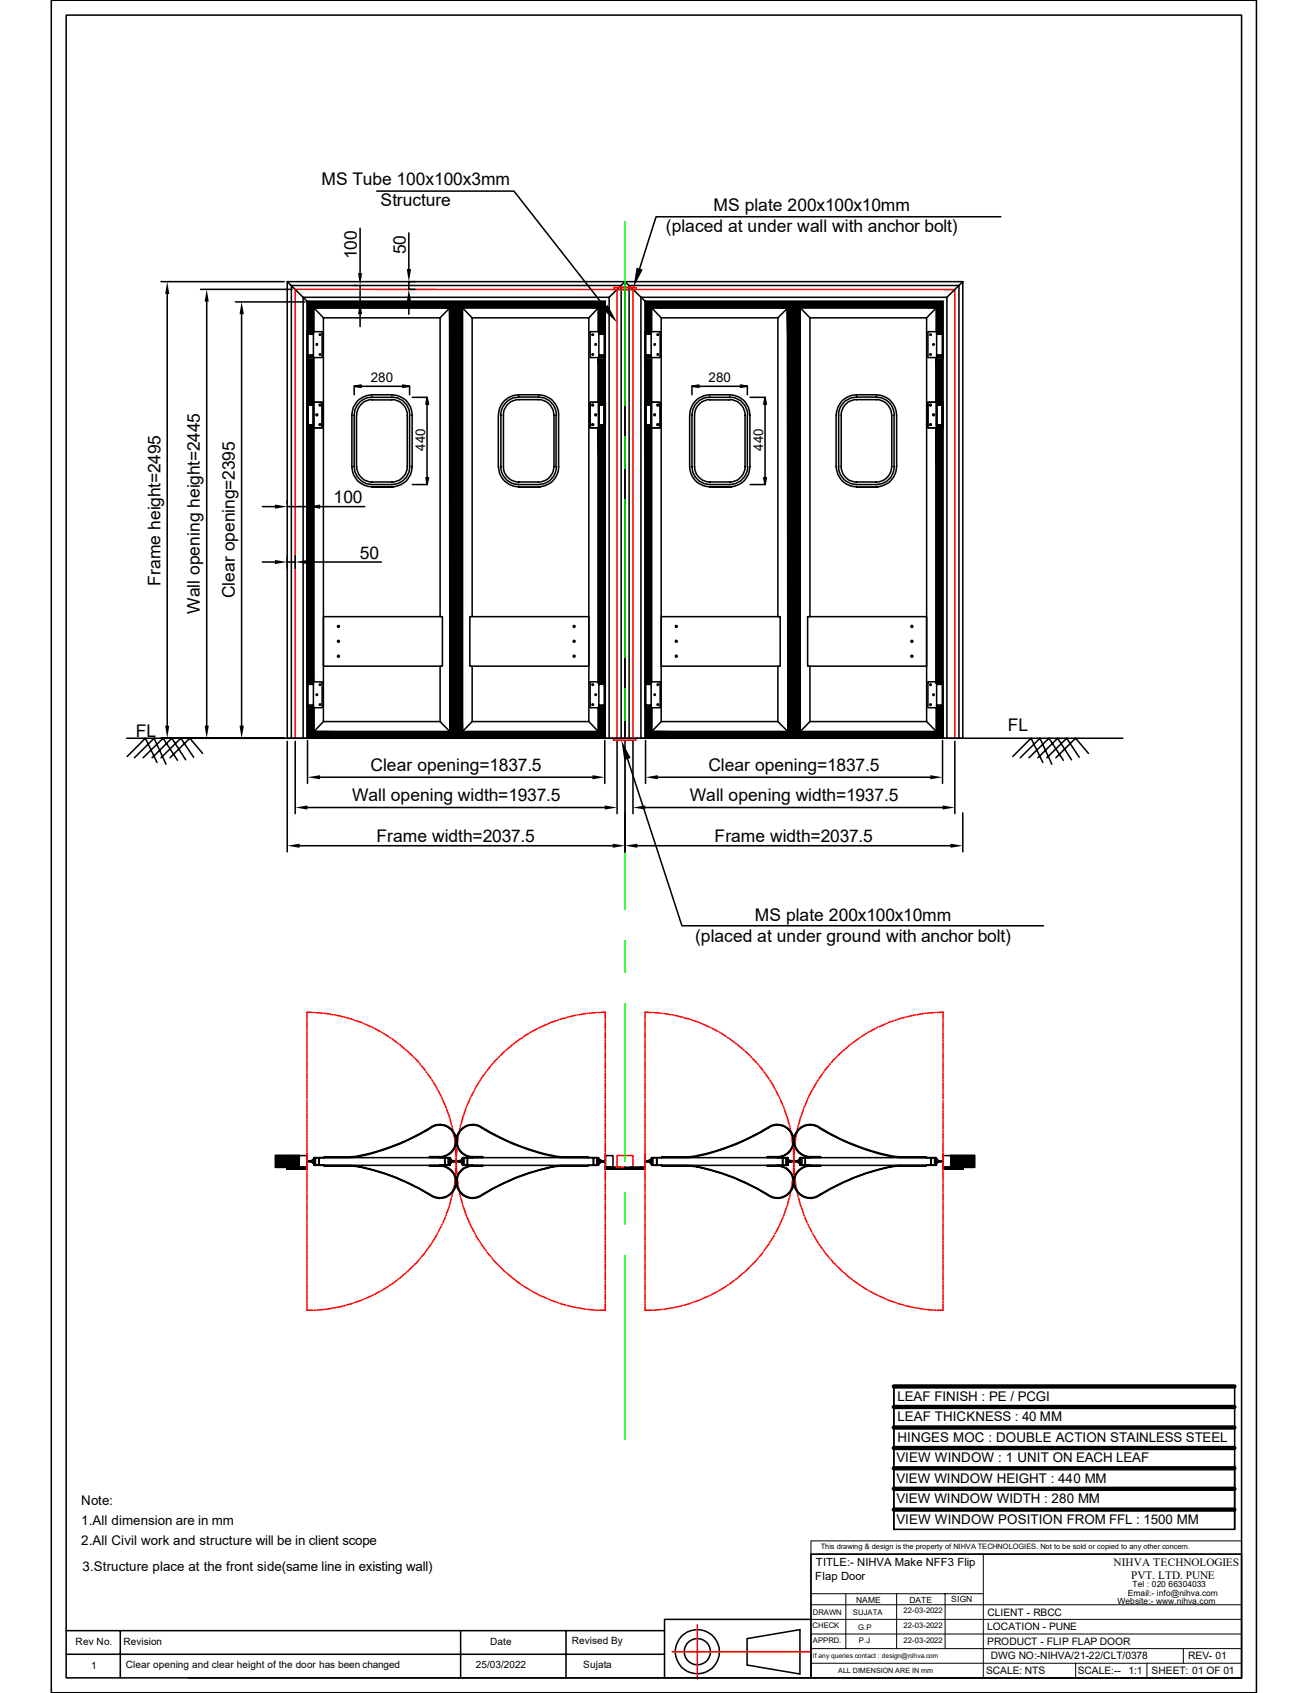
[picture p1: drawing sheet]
<svg xmlns="http://www.w3.org/2000/svg" width="216mm" height="279mm" viewBox="0 0 216 279" stroke-linecap="round" stroke-linejoin="round" font-family="sans-serif">
<g fill="none" stroke="#000" stroke-width=".25">
<path d="M8.5 0h198.9v279.4h-198.9zM10.9 2.5h194v274.4h-194zM47.4 46.5v75.3h111.5v-75.3M47.4 46.5h111.5M47.4 46.5l3.3 3.2M50.7 59.3h1v7.1zM50.7 59.3l1 7.1h-1zM50.7 54.7h2.5v4.3h-2.5zM50.7 49.7h49.2v72.1M50.7 49.7v72.1M50.8 59h1v53.5h-1zM50.8 49.8h24.4v1z"/>
<path d="M50.8 49.8l24.4 1h-24.4zM50.8 50.8h.9v3.9zM50.8 50.8l.9 3.9h-.9zM50.8 54.8h.9v.3h-.9zM50.8 55.2h.9v3.4h-.9zM50.8 58.6h.9v.3h-.9zM50.9 54.9l.1 .1zM50.9 58.7l.1 .1zM51.3 54.9l.1 .1zM51.3 58.7l.1 .1zM51.6 54.9l.1 .1zM51.6 58.7l.1 .1z"/>
<path d="M51.7 54.8v.3M72.6 52.5h-19.2v66.6h19.2M72.6 52.5v49.3M74.2 50.8h1v69.9zM74.2 50.8l1 69.9h-.9zM74.3 50.8h-22.5l1.6 1.7M74.3 50.8h-22.5v3.9h-1v-4.9h49v4.9h-1v-3.9h-22.5M74.3 50.8l-1.7 1.7M74.3 50.8v69.9M75.3 49.8h24.5v1zM75.3 49.8l24.5 1h-24.5zM75.3 50.8h1v69.9z"/>
<path d="M75.3 50.8l1 69.9h-1zM75.3 49.8v71.9M76.3 50.8v69.9M76.3 50.8l1.6 1.7M77.9 52.5h19.3v66.6h-19.3M77.9 52.5v49.3M97.4 54.7h2.5v4.3h-2.5zM98.7 59.3h1v7.1zM98.7 59.3l1 7.1h-1zM98.8 59h1v53.5h-1zM98.8 50.8h1v3.9zM98.8 50.8l1 3.9h-1z"/>
<path d="M98.8 50.8l-1.6 1.7M98.8 55.2h.9v3.4h-.9zM98.8 54.8h.9v.3h-.9zM98.8 58.6h.9v.3h-.9zM98.8 54.8v.3M98.9 54.9l.1 .1zM98.9 58.7l.1 .1zM99.3 54.9l.1 .1zM99.3 58.7l.1 .1zM99.7 54.9v.1zM99.7 58.7v.1zM100.5 49.1v72.7"/>
<path d="M100.5 49.1h-50.5v72.7M103.2 46.5l3.3 3.2M103.2 46.5v75.3M103.2 46.5l-2.7 2.6M106.5 49.7h49.2v72.1M106.5 49.7v72.1M106.5 59.3h1v7.1zM106.5 59.3l1 7.1h-1zM106.5 54.7h2.5v4.3h-2.5zM106.6 59h1v53.5h-1zM106.6 49.8h24.4v1zM106.6 49.8l24.4 1h-24.4z"/>
<path d="M106.6 50.8h.9v3.9zM106.6 50.8l.9 3.9h-.9zM106.6 54.8h.9v.3h-.9zM106.6 55.2h.9v3.4h-.9zM106.6 58.6h.9v.3h-.9zM106.6 54.9l.1 .1zM106.6 58.7l.1 .1zM107 54.9l.1 .1zM107 58.7l.1 .1zM107.4 54.9l.1 .1zM107.4 58.7l.1 .1zM107.5 54.8v.3"/>
<path d="M128.4 52.5v49.3M128.4 52.5h-19.3v66.6h19.3M130 50.8h1v69.9zM130 50.8l1 69.9h-1zM130 50.8v69.9M130 50.8h-22.4l1.5 1.7M130 50.8l-1.6 1.7M131.1 49.8h24.5v1zM131.1 49.8l24.5 1h-24.5zM131.1 50.8h1v69.9zM131.1 50.8l1 69.9h-1zM131.1 49.8v71.9"/>
<path d="M132.1 50.8h22.5v3.9h1v-4.9h-49v4.9h1v-3.9h22.4M132.1 50.8v69.9M132.1 50.8l1.6 1.7M133.7 52.5v49.3M133.7 52.5h19.3v66.6h-19.3M153.2 54.7h2.5v4.3h-2.5zM154.5 59.3h1v7.1zM154.5 59.3l1 7.1h-1zM154.6 50.8h1v3.9zM154.6 50.8l1 3.9h-1zM154.6 50.8l-1.6 1.7M154.6 59h1v53.5h-1z"/>
<path d="M154.6 55.2h.9v3.4h-.9zM154.6 54.8h.9v.3h-.9zM154.6 58.6h.9v.3h-.9zM154.6 54.8v.3M154.6 54.9l.2 .1zM154.6 58.7l.2 .1zM155 54.9l.2 .1zM155 58.7l.2 .1zM155.4 54.9l.1 .1zM155.4 58.7l.1 .1zM156.3 49.1h-50.5v72.7M156.3 49.1v72.7"/>
<path d="M158.9 46.5l-2.6 2.6M50.7 70.6h1v41.9zM50.7 70.6l1 41.9h-1zM50.7 66.4h2.5v4.2h-2.5zM50.8 66.4h1M50.8 70.6h1M50.8 66.4h.9v.4h-.9zM50.8 66.8h.9v3.4h-.9zM50.8 70.2h.9v.4h-.9zM50.9 66.5v.1zM50.9 70.3l.1 .1zM51.3 66.5v.1z"/>
<path d="M51.3 70.3l.1 .1zM51.6 66.5l.1 .1zM51.6 70.3l.1 .1zM51.7 66.4v.4M58.1 68.5a3.3 3.3 0 0 1 3.3-3.3h3.3a3.3 3.3 0 0 1 3.3 3.3M58.1 68.5v8.5a3.3 3.3 0 0 0 3.3 3.3M58.5 63.8l1.1-.3v.4zM58.5 68.5v8.5a3 3 0 0 0 2.9 3h3.3a3 3 0 0 0 2.9-3M58.5 63.7v1.5M58.8 68.5v8.5M59.6 63.8h6.9M61.4 65.5a3 3 0 0 0-2.9 3"/>
<path d="M61.4 66a2.6 2.6 0 0 0-2.5 2.5M61.4 65.6h3.3M61.4 66h3.3M64.7 65.5a3 3 0 0 1 2.9 3M64.7 66a2.6 2.6 0 0 1 2.5 2.5M66.5 63.5l1.1 .3-1.1 .1zM67.2 68.5v8.5a2.6 2.6 0 0 1-2.5 2.5h-3.3a2.6 2.6 0 0 1-2.5-2.5M67.6 68.5v8.5M67.6 63.7v1.5M68 68.5v8.5a3.3 3.3 0 0 1-3.3 3.3M68.1 65.6h2.4M68.1 80h2.4"/>
<path d="M70.3 78.8h.4l-.2 1.2zM70.5 65.6l.2 1.1h-.4zM70.5 66.7v12.1M82.3 68.5v8.5M82.3 77a3.3 3.3 0 0 0 3.3 3.3M82.7 68.5a2.96 2.96 0 0 1 2.9-3h3.3a2.96 2.96 0 0 1 2.9 3M82.7 68.5v8.5a2.96 2.96 0 0 0 2.9 3M83.1 68.5v8.5a2.53 2.53 0 0 0 2.5 2.5M85.6 65.2h3.3a3.3 3.3 0 0 1 3.3 3.3M85.6 66h3.3a2.6 2.6 0 0 1 2.5 2.5M85.6 80h3.3M85.6 79.5h3.3"/>
<path d="M85.6 65.2a3.3 3.3 0 0 0-3.3 3.3M85.6 66a2.53 2.53 0 0 0-2.5 2.5M91.4 68.5v8.5a2.6 2.6 0 0 1-2.5 2.5M91.8 68.5v8.5M91.8 77a2.96 2.96 0 0 1-2.9 3M92.2 68.5v8.5a3.3 3.3 0 0 1-3.3 3.3M97.4 66.4h2.5v4.2h-2.5zM98.2 68.4h.2v.1l-.1 .1zM98.7 70.6h1v42.2zM98.7 70.6l1 42.2h-1zM98.8 66.4h1M98.8 70.6h1"/>
<path d="M98.8 66.4h.9v.4h-.9zM98.8 66.8h.9v3.4h-.9zM98.8 70.2h.9v.4h-.9zM98.8 66.4v.4M98.9 66.5h.1l-.1 .1zM98.9 70.3l.1 .1zM99.3 66.5v.1zM99.3 70.3l.1 .1zM99.7 66.5v.1zM99.7 70.3v.1zM106.5 70.6h1v41.9zM106.5 70.6l1 41.9h-1z"/>
<path d="M106.5 66.4h2.5v4.2h-2.5zM106.6 66.4h1M106.6 70.6h1M106.6 66.4h.9v.4h-.9zM106.6 66.8h.9v3.4h-.9zM106.6 70.2h.9v.4h-.9zM106.6 66.5l.1 .1zM106.6 70.3l.1 .1zM107 66.5l.1 .1zM107 70.3l.1 .1zM107.4 66.5v.1zM107.4 70.3l.1 .1z"/>
<path d="M107.5 66.4v.4M107.9 68.4h.3v.1l-.2 .1zM113.8 68.5a3.4 3.4 0 0 1 3.4-3.3h3.2a3.3 3.3 0 0 1 3.4 3.3M113.8 68.5v8.5a3.4 3.4 0 0 0 3.4 3.3M114.2 63.8l1.2-.3v.4zM114.2 68.5v8.5a3 3 0 0 0 3 3h3.2a3 3 0 0 0 3-3M114.2 63.7v1.5M114.6 68.5v8.5a2.6 2.6 0 0 0 2.6 2.5h3.2a2.6 2.6 0 0 0 2.6-2.5v-8.5M115.4 63.8h6.8M117.2 65.5a3 3 0 0 0-3 3M117.2 66a2.6 2.6 0 0 0-2.6 2.5M117.2 65.6h3.2"/>
<path d="M117.2 66h3.2M120.4 65.5a3 3 0 0 1 3 3M120.4 66a2.6 2.6 0 0 1 2.6 2.5M122.2 63.5l1.2 .3-1.2 .1zM123.4 68.5v8.5M123.4 63.7v1.5M123.8 68.5v8.5a3.3 3.3 0 0 1-3.4 3.3M123.8 65.6h2.5M123.8 80h2.5M126.1 78.8h.4l-.2 1.2zM126.3 65.6l.2 1.1h-.4zM126.3 66.7v12.1"/>
<path d="M138 68.5v8.5M138 68.5a3.3 3.3 0 0 1 3.4-3.3h3.3a3.4 3.4 0 0 1 3.3 3.3M138 77a3.3 3.3 0 0 0 3.4 3.3M138.4 68.5a2.96 2.96 0 0 1 3-3h3.3a3 3 0 0 1 2.9 3M138.4 68.5v8.5a2.96 2.96 0 0 0 3 3h3.2M138.9 68.5a2.53 2.53 0 0 1 2.5-2.5h3.3a2.6 2.6 0 0 1 2.5 2.5M138.9 68.5v8.5a2.53 2.53 0 0 0 2.5 2.5h3.2M147.2 68.5v8.5a2.6 2.6 0 0 1-2.5 2.5M147.6 68.5v8.5M147.6 77a3 3 0 0 1-2.9 3M148 68.5v8.5a3.4 3.4 0 0 1-3.3 3.3M153.2 66.4h2.5v4.2h-2.5z"/>
<path d="M154 68.4h.2l-.1 .2-.1-.1zM154.5 70.6h1v42.2zM154.5 70.6l1 42.2h-1zM154.6 66.4h1M154.6 70.6h1M154.6 66.4h.9v.4h-.9zM154.6 66.8h.9v3.4h-.9zM154.6 70.2h.9v.4h-.9zM154.6 66.4v.4M154.6 66.5h.2l-.1 .1zM154.6 70.3l.2 .1zM155 66.5h.2l-.1 .1z"/>
<path d="M155 70.3l.2 .1zM155.4 66.5h.1l-.1 .1zM155.4 70.3l.1 .1zM65 80.4h-3.6M85.6 80.4h3.6M117.2 80.4h3.5M141.4 80.4h3.5M50.7 112.5h2.5v4.3h-2.5zM50.8 117h1v3.7zM50.8 117l1 3.7h-1zM50.8 112.9h.9v3.5h-.9zM50.8 116.4h.9v.3h-.9z"/>
<path d="M50.8 112.6h.9v.3h-.9zM50.9 112.7v.1zM50.9 116.5v.1zM51.3 112.7l.1 .1zM51.3 116.5v.1zM51.6 116.5h.1zM51.6 112.7l.1 .1zM51.7 116.4v.3M53.4 101.8h19.6v8.1h-19.6zM53.4 119.1l-1.6 1.6v1.1M72.6 109.9v9.2M72.6 119.1l1.7 1.6"/>
<path d="M77.6 101.8h19.6v8.1h-19.6zM77.9 109.9v9.2M77.9 119.1l-1.6 1.6M97.2 119.1l1.6 1.6M97.4 112.5h2.5v4.3h-2.5zM98.2 114.6h.2v.1l-.1 .1zM98.8 116.8h1v3.9zM98.8 116.8l1 3.9h-1zM98.8 112.9h.9v3.5h-.9zM98.8 116.4h.9v.3h-.9zM98.8 112.6h.9v.3h-.9zM98.8 116.4v.3"/>
<path d="M98.9 116.5h.1l-.1 .1zM98.9 112.7h.1l-.1 .1zM99.3 112.7v.1zM99.3 116.5v.1zM99.7 116.6h.1M99.7 112.7v.1zM106.5 112.5h2.5v4.3h-2.5zM106.6 117h1v3.7zM106.6 117l1 3.7h-1zM106.6 112.9h.9v3.5h-.9zM106.6 116.4h.9v.3h-.9zM106.6 112.6h.9v.3h-.9z"/>
<path d="M106.6 116.5l.1 .1zM106.6 112.7l.1 .1zM107 116.5l.1 .1zM107 112.7l.1 .1zM107.4 112.7v.1zM107.4 116.5v.1zM107.5 116.4v.3M107.9 114.6h.3v.1l-.2 .1zM109.1 119.1l-1.5 1.6v1.1M109.1 101.8h19.7v8.1h-19.7zM128.4 119.1l1.6 1.6M128.4 109.9v9.2"/>
<path d="M133.3 101.8h19.7v8.1h-19.7zM133.7 119.1l-1.6 1.6M133.7 109.9v9.2M153 119.1l1.6 1.6M153.2 112.5h2.5v4.3h-2.5zM154 114.6h.2l-.1 .2-.1-.1zM154.6 116.8h1v3.9zM154.6 116.8l1 3.9h-1zM154.6 112.9h.9v3.5h-.9zM154.6 116.4h.9v.3h-.9zM154.6 112.6h.9v.3h-.9zM154.6 116.4v.3"/>
<path d="M154.6 116.5h.2zM154.6 112.7l.2 .1zM155 116.5h.2l-.1 .1zM155 112.7h.2l-.1 .1zM155.4 116.5h.1l-.1 .1zM155.4 112.7h.1l-.1 .1zM48.1 121.8v-74.7h54.4v74.7M50.8 120.7h1v.2zM50.8 120.7l1 .2h-1zM50.8 120.9h1l-.1 .8zM50.8 120.9l.9 .8h-.9zM51.8 120.7h23.4v.2z"/>
<path d="M51.8 120.7l23.4 .2h-23.4zM51.8 120.9h23.4v.8zM51.8 120.9l23.4 .8h-23.5zM74.3 120.7h-22.5v-3.9h-1v4.9h49v-4.9h-1v3.9h-22.5M75.3 120.7h24.5v1zM75.3 120.7l24.5 1h-24.5zM103.8 121.8v-74.7h54.5v74.7M106.6 120.7h1v.2zM106.6 120.7l1 .2h-1zM106.6 120.9h1l-.1 .8zM106.6 120.9l.9 .8h-.9zM107.6 120.7h23.4v.2z"/>
<path d="M107.6 120.7l23.4 .2h-23.4zM107.6 120.9h23.4v.8zM107.6 120.9l23.4 .8h-23.5zM130 120.7h-22.4v-3.9h-1v4.9h49v-4.9h-1v3.9h-22.5M131.1 120.7h24.5v1zM131.1 120.7l24.5 1h-24.5zM45.5 190.7h3.9v2h-3.9zM45.5 190.8h3.9M45.5 191h3.9M45.5 191.2h3.9M45.5 191.3h3.9M45.5 191.6h3.9"/>
<path d="M45.5 191.8h3.9M45.5 192h3.9M45.5 192.2h3.9M45.5 192.4h3.9M45.5 192.6h3.9M45.5 190.7v.1M45.5 191v.2M45.5 191.3v.3M45.5 191.8v.2M45.5 192.2v.2M45.5 192.6v.1M45.7 190.8v.2"/>
<path d="M45.7 191.2v.1M45.7 191.6v.2M45.7 192v.2M45.7 192.4v.2M45.9 190.7v.1M45.9 191v.2M45.9 191.3v.3M45.9 191.8v.2M45.9 192.2v.2M45.9 192.6v.1M46.1 190.8v.2M46.1 191.2v.1"/>
<path d="M46.1 191.6v.2M46.1 192v.2M46.1 192.4v.2M46.4 190.7v.1M46.4 191v.2M46.4 191.3v.3M46.4 191.8v.2M46.4 192.2v.2M46.4 192.6v.1M46.6 190.8v.2M46.6 191.2v.1M46.6 191.6v.2"/>
<path d="M46.6 192v.2M46.6 192.4v.2M46.8 190.7v.1M46.8 191v.2M46.8 191.3v.3M46.8 191.8v.2M46.8 192.2v.2M46.8 192.6v.1M46.9 190.8v.2M46.9 191.2v.1M46.9 191.6v.2M46.9 192v.2"/>
<path d="M46.9 192.4v.2M47.2 190.7v.1M47.2 191v.2M47.2 191.3v.3M47.2 191.8v.2M47.2 192.2v.2M47.2 192.6v.1M47.4 190.8v.2M47.4 191.2v.1M47.4 191.6v.2M47.4 192v.2M47.4 192.4v.2"/>
<path d="M47.4 192.7v.3M47.5 193h3.2M47.5 192.8h.1M47.5 192.7v.2M47.6 190.7v.1M47.6 191v.2M47.6 191.3v.3M47.6 191.8v.2M47.6 192.2v.2M47.6 192.6v.1M47.8 190.8v.2M47.8 191.2v.1"/>
<path d="M47.8 191.6v.2M47.8 192v.2M47.8 192.4v.2M48 190.7v.1M48 191v.2M48 191.3v.3M48 191.8v.2M48 192.2v.2M48 192.6v.1M48.1 192.7h.1M48.2 192.7v.2h-.7M48.2 192.7l-.1 .2"/>
<path d="M48.2 192.8l-.1 .1M48.2 192.9h1.7M48.2 192.7h.1M48.2 190.8v.2M48.2 191.2v.1M48.2 191.6v.2M48.2 192v.2M48.2 192.4v.2M48.4 190.7v.1M48.4 191v.2M48.4 191.3v.3M48.4 191.8v.2"/>
<path d="M48.4 192.2v.2M48.4 192.6v.1M48.6 190.8v.2M48.6 191.2v.1M48.6 191.6v.2M48.6 192v.2M48.6 192.4v.2M48.8 190.7v.1M48.8 191v.2M48.8 191.3v.3M48.8 191.8v.2M48.8 192.2v.2"/>
<path d="M48.8 192.6v.1M49.1 190.8v.2M49.1 191.2v.1M49.1 191.6v.2M49.1 192v.2M49.1 192.4v.2M49.2 190.7v.1M49.2 191v.2M49.2 191.3v.3M49.2 191.8v.2M49.2 192.2v.2M49.2 192.6v.1"/>
<path d="M49.4 190.7v2M49.4 190.7h1.3v1.9h-1.3zM49.9 192.7l.1 .2M50 192.7v.2M50.7 190.4v2.6M50.7 192.9h.1M50.7 192.8h.1M50.7 192.7l-.1 .2h-.6v-.1M50.7 192.7h-3.2M51.5 191.8l.2 .2M51.6 192l.2 .1M51.6 191.3l.2-.1v.9"/>
<path d="M51.7 191.5v.3l-.1-.1zM51.7 191.3l-.2 .2-.7 .1 .7 .2M51.8 191.1v1.2M51.9 191.1h22.4M51.9 192.3h22.4M51.9 192.3h.1M51.9 191.1v1.1M52 191.1v1.1M52.1 192.3h.5M52.1 191.1v1.1M52.6 191.1v1.1M52.7 191.1v1.1"/>
<path d="M52.7 192.3h.7M52.7 192.2h.1M52.7 191.1h.1M53.4 191v.1M53.5 191v.1M57.9 190.9h-4.4v.2h4.4M57.9 192.3h-4.4v.1h4.4M57.9 192.3l.4 .1a34.7 34.7 0 0 1 13.3 5 2.61 2.61 0 0 0 3.6-1.8 2.61 2.61 0 0 0-2.6-3.2h-1.7v-.1h1.7a2.72 2.72 0 0 1 2.6 3.6 2.72 2.72 0 0 1-4.2 1.3 36.2 36.2 0 0 0-11.7-4.6M57.9 192.4l1.5 .2M59.4 190.8l-1.5 .2M71 186.1a2.72 2.72 0 0 1 4.2 1.3 2.72 2.72 0 0 1-2.6 3.6M71 186.2a2.61 2.61 0 0 1 4.1 1.2 2.61 2.61 0 0 1-2.5 3.5h-1.7v.2h1.7"/>
<path d="M71 186.1a35.9 35.9 0 0 1-12.7 4.8h-.4M71.1 186.2a37.3 37.3 0 0 1-11.7 4.6M72.6 191.1h.1M72.6 192.3h.8M73.4 191.1v1.1M73.5 192.2h.1M73.5 191.1h.1M73.5 192.3h.5M74 191.1v1.1M74.1 192.2h.1M74.1 191.1h.1M74.1 192.3h.1"/>
<path d="M74.2 192.2h.1M74.2 191.1h.1M74.3 191.2v.9M74.3 191.1v1.2M74.3 191.2l.2 .1M74.4 191.5l.1 .2-.1 .1zM74.4 191.3l.2 .2 .6 .1M74.5 192l-.2 .1M74.6 191.8l-.2 .2M75.2 191.7l-.6 .1M75.3 191.6v.1M75.3 191.7l.7 .1"/>
<path d="M75.3 191.7h.1M76 191.8l.2 .2M76.2 191.5v.3l-.1-.1zM76.2 192l.1 .1M76.2 191.3l.1-.1v.9M76.2 191.3l-.2 .2-.7 .2M76.3 191.1v1.2M76.4 192.3h.1M76.4 191.1h22.4M76.4 191.1v1.1M76.5 191.1l.1 1.1zM76.6 192.3h.5"/>
<path d="M76.6 191.1h.1M76.6 192.2h.1M77.1 191.1v1.1M77.2 191.1v1.1M77.2 192.3h.8M77.2 192.2h.1M77.2 191.1h.1M78 191v.1M79.5 197.1a33.6 33.6 0 0 1 12.9-4.7l4.7-.1v.1h-4.7a34.7 34.7 0 0 0-13.4 5.2 2.72 2.72 0 0 1-3.6-2.1 2.72 2.72 0 0 1 2.6-3.2h1.7v.1h-1.7a2.61 2.61 0 0 0-2.4 3.5 2.61 2.61 0 0 0 4 1.2M91.3 190.7l1.4 .2h4.4v.2h-4.4M91.3 190.7a37.7 37.7 0 0 1-12.2-4.9 2.74 2.74 0 0 0-3.7 2 2.74 2.74 0 0 0 2.6 3.3h1.7v-.2h-1.7a2.6 2.6 0 0 1-2.4-3.4 2.6 2.6 0 0 1 4-1.3 37.3 37.3 0 0 0 12.7 4.8h.4M97.1 191v.1"/>
<path d="M97.2 192.3h.7M97.2 191v.1M97.9 191.1v1.1M98 192.3h.5M98 191.1v1.1M98.5 191.1v1.1M98.6 192.3h.1M98.6 191.1v1.1M98.7 191.1h.1M98.7 192.2h.1M98.8 191.2v.9M98.8 191.1v1.2"/>
<path d="M98.8 192.3h-22.4M98.8 191.2l.2 .1M98.9 191.5l.1 .2-.1 .1zM98.9 191.3l.3 .2M99 192l-.2 .1M99.1 191.5l.6 .1M99.2 191.8l-.3 .2M99.7 191.7l-.6 .1M99.8 191.6v.1M99.9 192.7v.3M99.9 190.4v2.3M99.9 193h6.6"/>
<path d="M99.9 192.7h6.6M99.9 190.7h1.3v1.9h-1.3zM99.9 192.7l.1 .2M100.6 192.7h.1M100.7 192.7v.2h1.7M100.7 192.7l-.1 .2h-.7l.1-.1M100.7 192.8v.1M102.4 192.9h.1M102.4 192.7v.2M102.4 192.8v.1h.7M102.5 192.7v.2M103.1 192.7v.2v-.1"/>
<path d="M103.1 193l.1-.3v.3M103.1 192.9h.1M103.3 192.7v.2v-.1M103.8 192.7v.2h-.6M103.9 192.7v.2v-.1M105.7 192.9v-.2v.2h-1.7M105.7 192.7h.1M105.7 192.7v.2M106.3 192.7v.2M106.4 192.8v.1h-.7v-.1M106.4 192.7h.1M106.4 192.9h.1"/>
<path d="M106.4 192.8h.1M106.5 190.4v2.3M106.5 192.7l-.1 .3M106.6 191.6v.1M106.6 191.7l.6 .1M107.1 191.8l.4 .3M107.2 191.5l-.6 .1M107.4 191.5v.3l-.1-.1zM107.5 191.2l-.4 .3M107.5 191.2v.9M107.6 191.2h.1M107.6 192.3h22.4"/>
<path d="M107.6 191.1h.1M107.6 192.2h.1M107.7 192.3h-.1v-1.2h22.4v1.2M107.7 191.1h.1M107.8 191.1v1.1zM107.8 192.3h.6M107.8 191.1h.1M107.9 192.2h-.2M108.4 191.1v1.1zM108.5 192.3h.7M108.5 192.2h.1M108.5 191.1h.1"/>
<path d="M109.2 191v.1M115 190.7a40.7 40.7 0 0 0 12.6-5 2.74 2.74 0 0 1 3.4 2.2 2.74 2.74 0 0 1-2.7 3.2h-1.7v-.2h1.7a2.61 2.61 0 0 0 2.5-3.5 2.61 2.61 0 0 0-4.1-1.2 37.3 37.3 0 0 1-12.7 4.8h-.4M115.1 190.7l-1.5 .2h-4.4v.2h4.4M126.7 197.1a2.61 2.61 0 0 0 4.1-1.2 2.61 2.61 0 0 0-2.5-3.5h-1.7v-.1h1.7a2.72 2.72 0 0 1 2.6 3.6 2.72 2.72 0 0 1-4.2 1.3 33.4 33.4 0 0 0-12.7-4.8h-4.8v-.1l4.8 .1a33.4 33.4 0 0 1 12.8 4.7M128.4 191v.1M128.4 192.3h.7M129.1 191.1v1.1M129.2 191.1v1.1M129.2 192.2h.1M129.2 192.3h.5M129.2 191.1h.1M129.7 191.1v1.1"/>
<path d="M129.8 192.3h.2M129.8 191.1v1.1M130 191.1v1.1M130.1 191.3l.2 .2M130.1 191.5l.2 .2-.2 .1zM130.1 192l-.1 .1M130.1 191.3l-.1-.1v.9M130.3 191.8l-.2 .2M130.4 191.5l.6 .2M131 191.7h.1M131 191.7l-.6 .1M131.1 191.6l-.1 .1"/>
<path d="M131.1 191.7l.6 .1M131.7 191.8l.3 .2M131.9 192l.1 .1M132 191.5v.3l-.2-.1zM132 191.3l-.3 .2-.6 .1M132 191.2l-.1 .1M132 191.2v.9M132.1 192.3h22.4M132.1 191.2h.1M132.1 192.2h.1M132.1 191.1h.1M132.3 192.3h-.2v-1.2h22.5l-.1 1.2"/>
<path d="M132.3 191.1v1.1zM132.4 192.3h.5M132.4 192.2h.1M132.4 191.1h.1M132.9 191.1v1.1zM133 192.3h.7M133 192.2h.1M133 191.1h.1M133.7 191.1h.1M135.3 186.2a37.1 37.1 0 0 0 12.7 4.8h.4M135.3 186.2a2.61 2.61 0 0 0-4 1.2 2.61 2.61 0 0 0 2.4 3.5h1.8v.2h-1.8M147 190.7a38 38 0 0 1-12.3-5 2.73 2.73 0 0 0-3.6 2.1 2.73 2.73 0 0 0 2.7 3.2"/>
<path d="M147 190.7l1.4 .2M147 192.5a39.3 39.3 0 0 0-12.3 4.9 2.6 2.6 0 0 1-3.5-1.8 2.6 2.6 0 0 1 2.5-3.2h1.8v-.1h-1.8a2.72 2.72 0 0 0-2.5 3.6 2.72 2.72 0 0 0 4.1 1.3 36.2 36.2 0 0 1 11.7-4.6M148.4 192.4l-1.4 .2M148.4 192.3l-1.4 .2M148.5 190.9h4.4v.2h-4.4M148.5 192.3h4.4v.1h-4.4M152.9 191v.1M152.9 192.3h.7M153.6 191.1v1.1M153.7 191.1v1.1M153.8 192.3h.5M153.8 192.2h.1"/>
<path d="M153.8 191.1h.1M154.3 191.1v1.1zM154.3 192.3h.2M154.3 192.2h.1M154.3 191.1h.1M154.5 191.1v1.1M154.6 191.3l.3 .2M154.6 191.5l.2 .2-.2 .1zM154.7 192l-.1 .1M154.7 191.3l-.1-.1v.9M154.9 191.8l-.3 .2M154.9 191.5l.6 .1-.6 .2"/>
<path d="M155.7 190.7h1.2v1.9h-1.2zM155.7 192.7h.1M155.7 192.8h.1M155.7 190.4v2.6h3.2v-.3h-3.2M155.7 192.7v.2M156.3 192.7v.2M156.3 192.8v.1h-.6M156.3 192.7h.1M156.4 192.8h.1M156.4 192.7h.1M156.5 192.7v.2M157 190.7v2"/>
<path d="M157 190.7h3.9v2h-3.9zM157 190.8h3.9M157 191h3.9M157 191.2h3.9M157 191.3h3.9M157 191.6h3.9M157 191.8h3.9M157 192h3.9M157 192.2h3.9M157 192.4h3.9M157 192.6h3.9M157.1 190.7v.1"/>
<path d="M157.1 191v.2M157.1 191.3v.3M157.1 191.8v.2M157.1 192.2v.2M157.1 192.6v.1M157.3 190.8v.2M157.3 191.2v.1M157.3 191.6v.2M157.3 192v.2M157.3 192.4v.2M157.5 190.7v.1M157.5 191v.2"/>
<path d="M157.5 191.3v.3M157.5 191.8v.2M157.5 192.2v.2M157.5 192.6v.1M157.7 190.8v.2M157.7 191.2v.1M157.7 191.6v.2M157.7 192v.2M157.7 192.4v.2M157.9 190.7v.1M157.9 191v.2M157.9 191.3v.3"/>
<path d="M157.9 191.8v.2M157.9 192.2v.2M157.9 192.6v.1M158.1 192.7l.1 .2h-1.8M158.1 190.8v.2M158.1 191.2v.1M158.1 191.6v.2M158.1 192v.2M158.1 192.4v.2M158.2 192.7h.1M158.2 192.8v.1h.7M158.2 192.7v.2"/>
<path d="M158.3 190.7v.1M158.3 191v.2M158.3 191.3v.3M158.3 191.8v.2M158.3 192.2v.2M158.3 192.6v.1M158.5 190.8v.2M158.5 191.2v.1M158.5 191.6v.2M158.5 192v.2M158.5 192.4v.2M158.7 190.7v.1"/>
<path d="M158.7 191v.2M158.7 191.3v.3M158.7 191.8v.2M158.7 192.2v.2M158.7 192.6v.1M158.9 192.7h.1M158.9 192.7l-.1 .2M158.9 192.8v.1M159 190.8v.2M159 191.2v.1M159 191.6v.2M159 192v.2"/>
<path d="M159 192.4v.2M159.2 190.7v.1M159.2 191v.2M159.2 191.3v.3M159.2 191.8v.2M159.2 192.2v.2M159.2 192.6v.1M159.4 190.8v.2M159.4 191.2v.1M159.4 191.6v.2M159.4 192v.2M159.4 192.4v.2"/>
<path d="M159.6 190.7v.1M159.6 191v.2M159.6 191.3v.3M159.6 191.8v.2M159.6 192.2v.2M159.6 192.6v.1M159.8 190.8v.2M159.8 191.2v.1M159.8 191.6v.2M159.8 192v.2M159.8 192.4v.2M160 190.7v.1"/>
<path d="M160 191v.2M160 191.3v.3M160 191.8v.2M160 192.2v.2M160 192.6v.1M160.2 190.8v.2M160.2 191.2v.1M160.2 191.6v.2M160.2 192v.2M160.2 192.4v.2M160.4 190.7v.1M160.4 191v.2"/>
<path d="M160.4 191.3v.3M160.4 191.8v.2M160.4 192.2v.2M160.4 192.6v.1M160.6 190.8v.2M160.6 191.2v.1M160.6 191.6v.2M160.6 192v.2M160.6 192.4v.2M160.8 190.7v.1M160.8 191v.2M160.8 191.3v.3"/>
<path d="M160.8 191.8v.2M160.8 192.2v.2M160.8 192.6v.1M139.2 276.9h65.7"/>
<circle cx="52.3" cy="56.8" r=".13"/>
<circle cx="52.8" cy="55.2" r=".13"/>
<circle cx="52.8" cy="58.5" r=".13"/>
<circle cx="97.8" cy="55.2" r=".13"/>
<circle cx="97.8" cy="58.5" r=".13"/>
<circle cx="98.3" cy="56.8" r=".12"/>
<circle cx="108" cy="56.8" r=".11"/>
<circle cx="108.6" cy="55.2" r=".13"/>
<circle cx="108.6" cy="58.5" r=".13"/>
<circle cx="153.6" cy="58.5" r=".13"/>
<circle cx="153.6" cy="55.2" r=".12"/>
<circle cx="154.1" cy="56.8" r=".13"/>
<circle cx="52.3" cy="68.5" r=".13"/>
<circle cx="52.8" cy="70.1" r=".13"/>
<circle cx="52.8" cy="66.8" r=".13"/>
<circle cx="97.8" cy="70.1" r=".13"/>
<circle cx="97.8" cy="66.8" r=".13"/>
<circle cx="108.6" cy="66.8" r=".13"/>
<circle cx="108.6" cy="70.1" r=".13"/>
<circle cx="153.6" cy="70.1" r=".13"/>
<circle cx="153.6" cy="66.8" r=".13"/>
<circle cx="52.3" cy="114.6" r=".13"/>
<circle cx="52.8" cy="116.3" r=".13"/>
<circle cx="52.8" cy="113" r=".13"/>
<circle cx="55.9" cy="103.4" r=".15"/>
<circle cx="55.9" cy="105.8" r=".15"/>
<circle cx="55.9" cy="108.3" r=".15"/>
<circle cx="94.8" cy="108.3" r=".16"/>
<circle cx="94.8" cy="103.4" r=".15"/>
<circle cx="94.8" cy="105.8" r=".14"/>
<circle cx="97.8" cy="113" r=".13"/>
<circle cx="97.8" cy="116.3" r=".13"/>
<circle cx="108.6" cy="113" r=".13"/>
<circle cx="108.6" cy="116.3" r=".13"/>
<circle cx="111.6" cy="105.9" r=".17"/>
<circle cx="111.6" cy="108.3" r=".17"/>
<circle cx="111.6" cy="103.4" r=".17"/>
<circle cx="150.5" cy="108.3" r=".16"/>
<circle cx="150.5" cy="103.4" r=".15"/>
<circle cx="150.5" cy="105.8" r=".14"/>
<circle cx="153.6" cy="116.3" r=".13"/>
<circle cx="153.6" cy="113" r=".13"/>
</g>
<g fill="none" stroke="#f00" stroke-width=".25">
<path d="M101.3 47.4h3.7v.4h-3.7zM101.9 47.8v74M104.5 47.8v74M157.6 47.8h-108.9v74M157.6 47.8v74M101.3 121.8h3.6v.4h-3.6zM50.7 168.3v.2M50.7 168.7v1.1M50.7 170v.2M50.7 170.4v1M50.7 171.6v.2M50.7 172v1.1"/>
<path d="M50.7 173.3v.2M50.7 173.7v1.1M50.7 175v.1M50.7 175.3v1.1M50.7 176.6v.2M50.7 177v1.1M50.7 178.3v.2M50.7 178.7v1M50.7 179.9v.2M51.6 167.1l-.9-.1v1.1M51.9 167.1h.1M52.2 167.1l1.1 .1"/>
<path d="M53.5 167.2l.2 .1M53.9 167.3l1 .2M55.2 167.5h.2M55.5 167.6l1.1 .2M56.8 167.8l.1 .1M57.1 167.9l1.1 .3M58.4 168.3l.1 .1M58.8 168.4l.9 .4M59.9 168.9l.2 .1M60.3 169l1 .5M61.5 169.5l.1 .1M61.8 169.7l.9 .5"/>
<path d="M62.9 170.3l.2 .1M63.3 170.5l.8 .6M64.3 171.2l.2 .1M64.7 171.4l.8 .6M65.7 172.2l.1 .1M66 172.4l.8 .7M67 173.2l.1 .2M67.3 173.5l.7 .7M68.2 174.4l.1 .1M68.5 174.6l.7 .8M69.3 175.6l.1 .1M69.6 175.9l.6 .8"/>
<path d="M70.3 176.9l.1 .1M70.6 177.2l.6 .8M71.3 178.2l.1 .2M71.5 178.6l.6 .9M72.1 179.7l.1 .1M78.4 179.7v.1M79.1 178.6l-.6 .9M79.3 178.2l-.1 .2M80 177.2l-.6 .9M80.3 176.9l-.2 .1M81 175.9l-.6 .8M81.3 175.6l-.1 .1"/>
<path d="M82.1 174.7l-.7 .7M82.4 174.4l-.1 .1M83.3 173.5l-.7 .7M83.7 173.2l-.2 .2M84.6 172.4l-.8 .7M84.9 172.2l-.1 .1M85.9 171.4l-.8 .6M86.3 171.2l-.2 .1M87.3 170.5l-.9 .6M87.7 170.3l-.2 .1M88.8 169.7l-1 .5M89.2 169.5l-.3 .1"/>
<path d="M90.3 169l-1 .5M90.7 168.9l-.2 .1M91.8 168.4l-1 .4M92.2 168.3l-.2 .1M93.4 168l-1 .2M93.8 167.8l-.2 .1M95 167.6l-1 .2M95.4 167.5h-.2M96.7 167.3l-1.1 .2M97.1 167.2l-.2 .1M98.3 167.1l-1 .1M98.5 167.1h.2"/>
<path d="M98.9 167.1l1-.1v1.1M99.9 168.3v.2M99.9 168.7v1.1M99.9 170v.2M99.9 170.4v1M99.9 171.6v.2M99.9 172v1.1M99.9 173.3v.2M99.9 173.7v1.1M99.9 175v.1M99.9 175.3v1.1M99.9 176.6v.2"/>
<path d="M99.9 177v1.1M99.9 178.3v.2M99.9 178.7v1M99.9 179.9v.2M106.5 168.3v.2M106.5 168.7v1.1M106.5 170v.2M106.5 170.4v1M106.5 171.6v.2M106.5 172v1.1M106.5 173.3v.2M106.5 173.7v1.1"/>
<path d="M106.5 175v.1M106.5 175.3v1.1M106.5 176.6v.2M106.5 177v1.1M106.5 178.3v.2M106.5 178.7v1M106.5 179.9v.2M107.4 167.1l-.9-.1v1.1M107.6 167.1h.2M108 167.1l1.1 .1M109.3 167.2l.1 .1M109.7 167.3l1 .2"/>
<path d="M110.9 167.5h.2M111.3 167.6l1 .2M112.5 167.8l.2 .1M112.9 168l1 .2M114.1 168.3l.2 .1M114.5 168.4l1 .4M115.7 168.9l.2 .1M116 169l1 .5M117.2 169.5l.2 .1M117.6 169.7l.9 .5M118.7 170.3l.2 .1M119 170.5l.9 .6"/>
<path d="M120.1 171.2l.1 .1M120.4 171.4l.8 .6M121.4 172.2l.2 .1M121.8 172.4l.8 .7M122.7 173.2l.2 .2M123 173.5l.8 .7M123.9 174.4l.1 .1M124.2 174.7l.7 .7M125.1 175.6l.1 .1M125.3 175.9l.6 .8M126.1 176.9l.1 .1M126.3 177.2l.6 .9"/>
<path d="M127 178.2l.2 .2M127.3 178.6l.5 .9M127.9 179.7l.1 .1M134.2 179.7l-.1 .1M134.8 178.6l-.5 .9M135.1 178.2l-.2 .2M135.8 177.2l-.6 .8M136 176.9l-.1 .1M136.8 175.9l-.7 .8M137 175.6l-.1 .1M137.9 174.6l-.7 .8M138.2 174.4l-.2 .1"/>
<path d="M139.1 173.5l-.8 .7M139.4 173.2l-.2 .2M140.3 172.4l-.7 .7M140.7 172.2l-.2 .1M141.7 171.4l-.9 .6M142 171.2l-.1 .1M143 170.5l-.8 .6M143.4 170.3l-.1 .1M144.5 169.7l-.9 .5M144.9 169.5l-.2 .1M146 169l-.9 .5M146.4 168.9l-.2 .1"/>
<path d="M147.6 168.4l-1 .4M148 168.3l-.2 .1M149.2 167.9l-1 .3M149.6 167.8l-.2 .1M150.8 167.6l-1 .2M151.2 167.5h-.2M152.4 167.3l-1 .2M152.8 167.2l-.1 .1M154.1 167.1l-1.1 .1M154.3 167.1h.2M154.7 167.1l1-.1v1.1M155.7 168.3v.2"/>
<path d="M155.7 168.7v1.1M155.7 170v.2M155.7 170.4v1M155.7 171.6v.2M155.7 172v1.1M155.7 173.3v.2M155.7 173.7v1.1M155.7 175v.1M155.7 175.3v1.1M155.7 176.6v.2M155.7 177v1.1M155.7 178.3v.2"/>
<path d="M155.7 178.7v1M155.7 179.9v.2M50.7 180.3v1.1M50.7 181.6v.2M50.7 182v1M50.7 183.3v.2M50.7 183.6v1.1M50.7 184.9v.2M50.7 185.3v1.1M50.7 186.6v.2M50.7 187v1M50.7 188.2v.2"/>
<path d="M50.7 188.6v1.1M50.7 189.9v.2M50.7 190.3v1M50.7 191.6v.2M50.7 192v1M50.7 193.3v.2M50.7 193.6v1.1M50.7 194.9v.2M50.7 195.3v1M50.7 196.6v.2M50.7 197v1M50.7 198.2v.2"/>
<path d="M50.7 198.6v1.1M50.7 199.9v.2M72.3 180l.5 .9M72.9 181.1l.1 .2M73.1 181.5l.4 1M73.6 182.6l.1 .2M73.7 183l.4 1M74.1 199.3l-.4 1M74.1 184.2l.1 .2M74.2 198.9l-.1 .2M74.3 184.6l.2 1M74.5 197.7l-.2 1"/>
<path d="M74.6 185.8v.2M74.6 197.3v.2M74.7 186.2l.1 1M74.8 196.1l-.1 1M74.9 187.4l.1 .2M75 195.7l-.1 .2M75 187.8l.1 1M75.1 194.4l-.1 1.1M75.1 189.1l.1 .2M75.2 189.5v1M75.2 194l-.1 .2M75.2 192.8v1"/>
<path d="M75.3 191.1v1.1M75.3 190.7v.2M75.3 192.4v.2M75.3 191.2v1M75.3 192.4l.1 .2M75.4 192.8v1M75.4 190.8l-.1 .2M75.4 189.5v1M75.4 189.1v.2M75.4 194.1v.2M75.5 194.5l.1 1M75.6 187.8l-.1 1.1"/>
<path d="M75.6 195.7l.1 .2M75.7 187.4l-.1 .2M75.7 196.1l.2 1M75.9 186.2l-.2 1M76 185.8v.2M76 197.3v.2M76.1 197.7l.3 1M76.4 184.6l-.3 1M76.4 198.9l.1 .2M76.5 184.2l-.1 .2M76.5 199.3l.4 1M76.9 183l-.4 1"/>
<path d="M77 182.7l-.1 .1M77.5 181.5l-.4 1M77.6 181.1v.2M78.3 180l-.5 .9M99.9 180.3v1.1M99.9 181.6v.2M99.9 182v1M99.9 183.3v.2M99.9 183.6v1.1M99.9 184.9v.2M99.9 185.3v1.1M99.9 186.6v.2"/>
<path d="M99.9 187v1M99.9 188.2v.2M99.9 188.6v1.1M99.9 189.9v.2M99.9 190.3v1M99.9 191.6v.2M99.9 192v1M99.9 193.3v.2M99.9 193.6v1.1M99.9 194.9v.2M99.9 195.3v1M99.9 196.6v.2"/>
<path d="M99.9 197v1M99.9 198.2v.2M99.9 198.6v1.1M99.9 199.9v.2M101.9 190.7h2.6v2h-2.6zM106.5 180.3v1.1M106.5 181.6v.2M106.5 182v1M106.5 183.3v.2M106.5 183.6v1.1M106.5 184.9v.2M106.5 185.3v1.1"/>
<path d="M106.5 186.6v.2M106.5 187v1M106.5 188.2v.2M106.5 188.6v1.1M106.5 189.9v.2M106.5 190.3v1M106.5 191.6v.2M106.5 192v1M106.5 193.3v.2M106.5 193.6v1.1M106.5 194.9v.2M106.5 195.3v1"/>
<path d="M106.5 196.6v.2M106.5 197v1M106.5 198.2v.2M106.5 198.6v1.1M106.5 199.9v.2M128.1 180l.5 .9M128.7 181.1v.2M128.8 181.5l.4 1M129.3 182.7l.1 .1M129.5 183l.3 1M129.8 199.3l-.3 1M129.9 184.2l.1 .2"/>
<path d="M130 198.9l-.1 .2M130 184.6l.3 1M130.3 197.7l-.3 1M130.3 185.8l.1 .2M130.4 197.3l-.1 .2M130.4 186.2l.2 1M130.6 196.1l-.2 1M130.6 187.4l.1 .2M130.7 195.7l-.1 .2M130.7 187.8l.2 1.1M130.9 194.5l-.2 1M130.9 189.1v.2"/>
<path d="M130.9 189.5l.1 1M130.9 194.1v.2M131 192.8l-.1 1M131 190.8v.2M131 191.2v1M131 192.4v.2M131.1 191.1v1.1M131.1 190.7v.2M131.1 192.4v.2M131.1 192.8v1M131.1 189.5v1M131.1 194l.1 .2"/>
<path d="M131.2 189.1l-.1 .2M131.2 194.4l.2 1.1M131.4 187.8l-.2 1M131.4 195.7v.2M131.4 187.4v.2M131.5 196.1l.2 1M131.7 186.2l-.2 1M131.7 197.3v.2M131.7 185.8v.2M131.8 197.7l.3 1M132.1 184.6l-.3 1M132.1 198.9l.1 .2"/>
<path d="M132.2 184.2l-.1 .2M132.3 199.3l.3 1M132.6 183l-.3 1M132.8 182.6l-.1 .2M133.3 181.5l-.4 1M133.4 181.1l-.1 .2M134 180l-.5 .9M155.7 180.3v1.1M155.7 181.6v.2M155.7 182v1M155.7 183.3v.2M155.7 183.6v1.1"/>
<path d="M155.7 184.9v.2M155.7 185.3v1.1M155.7 186.6v.2M155.7 187v1M155.7 188.2v.2M155.7 188.6v1.1M155.7 189.9v.2M155.7 190.3v1M155.7 191.6v.2M155.7 192v1M155.7 193.3v.2M155.7 193.6v1.1"/>
<path d="M155.7 194.9v.2M155.7 195.3v1M155.7 196.6v.2M155.7 197v1M155.7 198.2v.2M155.7 198.6v1.1M155.7 199.9v.2M50.7 215.2v1h.9M50.7 200.3v1M50.7 201.5v.2M50.7 201.9v1.1M50.7 203.2v.2"/>
<path d="M50.7 203.6v1M50.7 204.9v.2M50.7 205.3v1M50.7 206.5v.2M50.7 206.9v1.1M50.7 208.2v.2M50.7 208.6v1M50.7 209.8v.3M50.7 210.2v1.1M50.7 211.5v.2M50.7 211.9v1M50.7 213.1v.3"/>
<path d="M50.7 213.6v1M50.7 214.8v.2M51.9 216.2h.2M53.3 216.1l-1 .1M53.8 216.1h-.3M54.9 215.9l-1 .2M55.4 215.8l-.2 .1M56.6 215.6l-1 .2M57 215.4l-.2 .1M58.2 215.1l-1 .2M58.6 214.9l-.2 .1M59.7 214.5l-.9 .4"/>
<path d="M60.1 214.4l-.2 .1M61.3 213.9l-1 .4M61.6 213.7l-.1 .1M62.7 213.1l-.9 .5M63.1 212.9l-.2 .1M64.1 212.3l-.8 .5M64.5 212l-.2 .1M65.5 211.3l-.8 .6M65.8 211l-.1 .2M66.8 210.2l-.8 .7M67.1 210l-.1 .1M68 209.1l-.7 .7"/>
<path d="M68.3 208.8l-.1 .2M69.2 207.9l-.7 .8M69.4 207.6l-.1 .2M70.2 206.6l-.6 .8M70.5 206.2l-.2 .3M71.2 205.3l-.6 .8M71.4 204.9l-.1 .2M72.1 203.8l-.6 1M72.2 203.5v.2M72.8 202.4l-.5 .9M73 202l-.1 .2M73.5 200.9l-.4 .9"/>
<path d="M73.7 200.5l-.1 .2M76.9 200.5l.1 .2M77.1 200.9l.4 .9M77.6 202l.1 .2M77.8 202.4l.5 .9M78.4 203.5v.2M78.6 203.9l.5 .9M79.2 204.9l.1 .2M79.4 205.3l.6 .8M80.1 206.3l.2 .2M80.4 206.7l.7 .7M81.2 207.6l.1 .2"/>
<path d="M81.4 207.9l.8 .8M82.3 208.8l.1 .2M82.6 209.1l.7 .7M83.5 210l.2 .1M83.8 210.2l.8 .7M84.8 211l.1 .2M85.1 211.3l.8 .6M86.1 212l.2 .1M86.4 212.3l.9 .5M87.5 212.9l.2 .1M87.8 213.1l1 .5M88.9 213.7l.3 .1"/>
<path d="M89.3 213.9l1 .4M90.5 214.4l.2 .1M90.8 214.5l1 .4M92 214.9l.2 .1M92.4 215.1l1 .3M93.6 215.4l.3 .1M94 215.6l1 .2M95.2 215.8l.3 .1M95.6 215.9l1.1 .2M96.9 216.1h.2M97.3 216.1l1 .1M98.6 216.2h.2"/>
<path d="M99.9 215.2v1h-.9M99.9 200.3v1M99.9 201.5v.2M99.9 201.9v1.1M99.9 203.2v.2M99.9 203.6v1M99.9 204.9v.2M99.9 205.3v1M99.9 206.5v.2M99.9 206.9v1.1M99.9 208.2v.2M99.9 208.6v1"/>
<path d="M99.9 209.8v.3M99.9 210.2v1.1M99.9 211.5v.2M99.9 211.9v1M99.9 213.1v.3M99.9 213.6v1M99.9 214.8v.2M106.5 215.2v1h.9M106.5 200.3v1M106.5 201.5v.2M106.5 201.9v1.1M106.5 203.2v.2"/>
<path d="M106.5 203.6v1M106.5 204.9v.2M106.5 205.3v1M106.5 206.5v.2M106.5 206.9v1.1M106.5 208.2v.2M106.5 208.6v1M106.5 209.8v.3M106.5 210.2v1.1M106.5 211.5v.2M106.5 211.9v1M106.5 213.1v.3"/>
<path d="M106.5 213.6v1M106.5 214.8v.2M107.6 216.2h.2M109.1 216.1l-1.1 .1M109.4 216.1h-.1M110.7 215.9l-1 .2M111.1 215.8l-.2 .1M112.3 215.6l-1 .2M112.7 215.4l-.2 .1M113.9 215.1l-1 .3M114.3 214.9l-.2 .1M115.5 214.5l-1 .4"/>
<path d="M115.9 214.4l-.2 .1M117 213.9l-1 .4M117.4 213.7l-.2 .1M118.5 213.1l-1 .5M118.8 212.9l-.1 .1M119.9 212.3l-.9 .5M120.2 212l-.1 .1M121.2 211.3l-.8 .6M121.6 211l-.2 .2M122.5 210.2l-.7 .7M122.9 210l-.2 .1M123.8 209.1l-.8 .7"/>
<path d="M124 208.8l-.1 .2M124.9 207.9l-.7 .8M125.1 207.6l-.1 .2M125.9 206.7l-.6 .7M126.2 206.3l-.1 .2M126.9 205.3l-.6 .8M127.1 204.9l-.1 .2M127.8 203.9l-.5 .9M128 203.5l-.1 .2M128.6 202.4l-.5 .9M128.7 202v.2M129.2 200.9l-.4 .9"/>
<path d="M129.4 200.5l-.1 .2M132.7 200.5l.1 .2M132.8 200.9l.4 .9M133.3 202l.1 .2M133.5 202.4l.5 .9M134.1 203.5l.1 .2M134.3 203.8l.5 1M134.9 204.9l.1 .2M135.1 205.3l.7 .8M135.8 206.2l.2 .3M136.1 206.6l.7 .8M136.9 207.6l.1 .2"/>
<path d="M137.2 207.9l.7 .8M138 208.8l.2 .2M138.3 209.1l.8 .7M139.2 210l.2 .1M139.5 210.2l.8 .7M140.5 211l.2 .2M140.8 211.3l.9 .6M141.8 212l.2 .1M142.2 212.3l.8 .5M143.3 212.9l.1 .1M143.6 213.1l.9 .5M144.7 213.7l.2 .1"/>
<path d="M145.1 213.9l.9 .4M146.2 214.4l.2 .1M146.6 214.5l1 .4M147.7 214.9l.3 .1M148.2 215.1l.9 .2M149.4 215.4l.2 .1M149.8 215.6l1 .2M151 215.8l.2 .1M151.4 215.9l1 .2M152.6 216.1h.2M153 216.1l1.1 .1M154.3 216.2h.2"/>
<path d="M155.7 215.2v1h-1M155.7 200.3v1M155.7 201.5v.2M155.7 201.9v1.1M155.7 203.2v.2M155.7 203.6v1M155.7 204.9v.2M155.7 205.3v1M155.7 206.5v.2M155.7 206.9v1.1M155.7 208.2v.2M155.7 208.6v1"/>
<path d="M155.7 209.8v.3M155.7 210.2v1.1M155.7 211.5v.2M155.7 211.9v1M155.7 213.1v.3M155.7 213.6v1M155.7 214.8v.2"/>
</g>
<g fill="#000">
<path d="M50.7 59.3l1 7.1h-1zM50.7 59.3h1v7.1zM50.8 49.8l24.4 1h-24.4zM50.8 49.8h24.4v1zM50.8 50.8l.9 3.9h-.9zM50.8 50.8h.9v3.9zM74.2 50.8l1 69.9h-.9zM74.2 50.8h1v69.9zM75.3 49.8l24.5 1h-24.5zM75.3 49.8h24.5v1zM75.3 50.8l1 69.9h-1zM75.3 50.8h1v69.9z"/>
<path d="M98.7 59.3l1 7.1h-1zM98.7 59.3h1v7.1zM98.8 50.8l1 3.9h-1zM98.8 50.8h1v3.9zM106.5 59.3l1 7.1h-1zM106.5 59.3h1v7.1zM106.6 49.8l24.4 1h-24.4zM106.6 49.8h24.4v1zM106.6 50.8l.9 3.9h-.9zM106.6 50.8h.9v3.9zM130 50.8l1 69.9h-1zM130 50.8h1v69.9z"/>
<path d="M131.1 49.8l24.5 1h-24.5zM131.1 49.8h24.5v1zM131.1 50.8l1 69.9h-1zM131.1 50.8h1v69.9zM154.5 59.3l1 7.1h-1zM154.5 59.3h1v7.1zM154.6 50.8l1 3.9h-1zM154.6 50.8h1v3.9zM50.7 70.6l1 41.9h-1zM50.7 70.6h1v41.9zM58.5 63.8h1.1v.1zM58.5 63.8l1.1-.3v.3z"/>
<path d="M66.5 63.5l1.1 .3h-1.1zM66.5 63.8h1.1l-1.1 .1zM70.3 78.8h.4l-.2 1.2zM70.5 65.6l.2 1.1h-.4zM98.7 70.6l1 42.2h-1zM98.7 70.6h1v42.2zM106.5 70.6l1 41.9h-1zM106.5 70.6h1v41.9zM114.2 63.8h1.2v.1zM114.2 63.8l1.2-.3v.3zM122.2 63.5l1.2 .3h-1.2zM122.2 63.8h1.2l-1.2 .1z"/>
<path d="M126.1 78.8h.4l-.2 1.2zM126.3 65.6l.2 1.1h-.4zM154.5 70.6l1 42.2h-1zM154.5 70.6h1v42.2zM50.8 117l1 3.7h-1zM50.8 117h1v3.7zM98.8 116.8l1 3.9h-1zM98.8 116.8h1v3.9zM106.6 117l1 3.7h-1zM106.6 117h1v3.7zM154.6 116.8l1 3.9h-1zM154.6 116.8h1v3.9z"/>
<path d="M50.8 120.7l1 .2h-1zM50.8 120.7h1v.2zM50.8 120.9l.9 .8h-.9zM50.8 120.9h1l-.1 .8zM51.8 120.9l23.4 .8h-23.5zM51.8 120.9h23.4v.8zM75.3 120.7l24.5 1h-24.5zM75.3 120.7h24.5v1zM106.6 120.7l1 .2h-1zM106.6 120.7h1v.2zM106.6 120.9l.9 .8h-.9zM106.6 120.9h1l-.1 .8z"/>
<path d="M107.6 120.9l23.4 .8h-23.5zM107.6 120.9h23.4v.8zM131.1 120.7l24.5 1h-24.5zM131.1 120.7h24.5v1z"/>
</g>
<path d="M51.8 120.8h23.4M107.6 120.8h23.4" fill="none" stroke="#000" stroke-width=".21"/>
<path d="M103.2 36.6v30.3M103.2 72.1v5.2M103.2 82.5v26M103.2 113.7v5.2M103.2 124.1v26M103.2 155.2v5.2M103.2 165.7v25.9M103.2 196.8v5.2M103.2 207.2v30.3" fill="none" stroke="#0f0" stroke-width=".25"/>
<path d="M133.9 254.3h71v2.2h-71zM162.3 256.5h42.6M133.9 272.1h71M133.9 269.7h71M133.9 267.3h71M133.9 264.8h71" fill="none" stroke="#000" stroke-width=".17"/>
<path d="M162.6 257h20.7v5.7h-20.7z" fill="#fff"/>
<path d="M133.9 256.5v20.4M135.1 256.5h27.2v20.4M133.9 263h28.4M133.9 274.5h71M139.6 263v9.1M148 263v9.1M156 263v9.1M177.5 274.5v2.4M189.3 274.5v2.4M195.3 272.1v2.4" fill="none" stroke="#000" stroke-width=".17"/>
<g fill="none" stroke="#000" stroke-width=".25">
<path d="M59.4 37.7v7.4M62.2 31.5h22.6l15 19.2M67.5 38.4v6M165.2 35.8h-56.9l-2.7 8.5M26.6 46.5h20.3M27.6 48.5v71.3M33.1 47.8h15.1M34.1 49.8v70M38.9 49.8h11.4M39.9 51.9v67.9M58.4 49.8h.5M58.4 47.1h.5"/>
<path d="M59.4 47.1v2.7M59.4 51.9v2M67.4 46.5h1.1M67.4 47.8h1.1M67.5 46.5v1.3M67.5 49.8v2.1M43.3 92.8h2.1M43.3 83.6h2.1M47.4 82.5v.6M47.4 91.7v2.1M47.4 92.8h1.3M47.4 83.6h3.4"/>
<path d="M48.7 91.7v2.1M50.8 82.5v.6M50.8 92.8h12.1M52.8 83.6h7.4M20.9 121.8h164.4M21 124.8l3-3 1.9 4M22.2 125.1l3.2-3.3 2 4.3M23.6 125.1l3.3-3.3 2.4 3.7M25.1 125.1l3.3-3.3 2.2 3.6M32 125l-2.2-3.2-3.2 3.3M33.4 124.3l-2.1-2.5-3.2 3.3M47.4 122.3v18.3"/>
<path d="M48.7 122.3v12M49.4 139.6h51.7M50.8 122.2v7.1M50.8 133.3h49M52.8 128.3h45M99.8 122.2v7.1M101.9 122.3v12M103.2 122.3v18.3M103.6 125.3l9 27.5h59.7M104.5 122.3v12M105.2 139.6h51.7M106.5 133.3h49.1"/>
<path d="M106.6 122.2v7.1M108.6 128.3h44.9M155.6 122.2v7.1M157.6 122.3v12M158.9 134.2v6.4M167.2 124.8l3-3 1.9 4M168.4 125.1l3.3-3.3 1.9 4.3M169.8 125.1l3.3-3.3 2.4 3.7M171.3 125.1l3.3-3.3 2.3 3.6M178.1 125l-2-3.2-3.3 3.3M179.7 124.3l-2.2-2.5-3.2 3.3M147.5 228.8h56.3v23.6h-56.3z"/>
<path d="M147.5 228.8v23.6M133.9 256.5h71v20.4h-71zM203.8 241.9v10.5M10.9 273h98.8M10.9 269.1h98.8M19.9 269.1v7.8M76 269.1v7.8M93.4 269.1v7.8M109.7 276.9h24.2M123.3 270.4l8.7-1.5v7.4l-8.7-1.5zM133.9 267.3h-24.2v9.6h-78.6"/>
<circle cx="115.1" cy="272.6" r="2.16"/>
<circle cx="115.1" cy="272.6" r="3.6"/>
</g>
<path d="M111 272.6h22.6M115.1 268.1v9" fill="none" stroke="#f00" stroke-width=".25"/>
<g fill="#000">
<path d="M27.6 46.5l.3 2h-.6zM34.1 47.8l.4 2h-.7zM39.9 49.8l.4 2.1h-.8zM59.4 49.8l.4 2.1h-.7zM59.1 45.1h.7l-.4 2zM67.5 47.8l.4 2h-.8zM67.1 44.4h.8l-.4 2.1zM99.4 51l.9-.7 1.6 2.9zM105.1 44.2l1 .3-1.5 2.9zM45.4 92.4l2 .4-2 .3zM45.4 83.3l2 .3-2 .3zM48.7 92.8l2.1-.4v.7z"/>
<path d="M50.8 83.6l2-.3v.6zM27.3 119.8h.6l-.3 2zM33.8 119.8h.7l-.4 2zM39.5 119.8h.8l-.4 2zM47.4 139.6l2-.4v.7zM48.7 133.3l2.1-.4v.7zM50.8 128.3l2-.4v.7zM97.8 127.9l2 .4-2 .3zM99.8 132.9l2.1 .4-2.1 .3zM101.1 139.2l2.1 .4-2.1 .3zM102.6 122.2l1.5 2.9-1.1 .3zM103.2 139.6l2-.4v.7z"/>
<path d="M104.5 133.3l2-.4v.7zM106.6 128.3l2-.4v.7zM153.5 127.9l2.1 .4-2.1 .3zM155.6 132.9l2 .4-2 .3zM156.9 139.2l2 .4-2 .3z"/>
</g>
<path d="M147.5 228.8h56.3M147.5 232.2h56.3M147.5 235.6h56.3M147.5 239h56.3M147.5 242.3h56.3M147.5 245.7h56.3M147.5 249.1h56.3" fill="none" stroke="#000" stroke-width=".72"/>
<g font-size="2.9">
<text x="53" y="30.6">MS Tube 100x100x3mm</text>
<text x="62.8" y="34">Structure</text>
<text x="117.8" y="34.9">MS plate 200x100x10mm</text>
<text x="67" y="42" transform="rotate(-90 67 42)">50</text>
<text x="109.9" y="38.3">(placed at under wall with anchor bolt)</text>
<text x="58.9" y="42.8" transform="rotate(-90 58.9 42.8)">100</text>
<text x="55.1" y="83.1">100</text>
<text x="59.4" y="92.2">50</text>
<text x="26.5" y="96.6" transform="rotate(-90 26.5 96.6)">Frame height=2495</text>
<text x="33" y="101.3" transform="rotate(-90 33 101.3)">Wall opening height=2445</text>
<text x="38.8" y="98.7" transform="rotate(-90 38.8 98.7)">Clear opening=2395</text>
<text x="22.4" y="121.6">FL</text>
<text x="166.4" y="120.6">FL</text>
<text x="61.2" y="127.2">Clear opening=1837.5</text>
<text x="116.9" y="127.2">Clear opening=1837.5</text>
<text x="58.1" y="132.2">Wall opening width=1937.5</text>
<text x="113.9" y="132.2">Wall opening width=1937.5</text>
<text x="62.1" y="139">Frame width=2037.5</text>
<text x="117.9" y="139">Frame width=2037.5</text>
<text x="114.7" y="155.4">(placed at under ground with anchor bolt)</text>
<text x="124.6" y="152">MS plate 200x100x10mm</text>
</g>
<g font-size="2.2">
<text x="61.2" y="63.1">280</text>
<text x="117" y="63.1">280</text>
<text x="70.2" y="74.4" transform="rotate(-90 70.2 74.4)">440</text>
<text x="125.9" y="74.4" transform="rotate(-90 125.9 74.4)">440</text>
<text x="148.1" y="231.2">LEAF FINISH : PE / PCGI</text>
<text x="148.1" y="238">HINGES MOC : DOUBLE ACTION STAINLESS STEEL</text>
<text x="148.1" y="234.5">LEAF THICKNESS : 40 MM</text>
<text x="148" y="241.3">VIEW WINDOW : 1 UNIT ON EACH LEAF</text>
<text x="148" y="244.7">VIEW WINDOW HEIGHT : 440 MM</text>
<text x="13.4" y="248.4">Note:</text>
<text x="13.4" y="251.7">1.All dimension are in mm</text>
<text x="148" y="248.1">VIEW WINDOW WIDTH : 280 MM</text>
<text x="148" y="251.5">VIEW WINDOW POSITION FROM FFL : 1500 MM</text>
<text x="13.4" y="255">2.All Civil work and structure will be in client scope</text>
<text x="13.6" y="259.3">3.Structure place at the front side(same line in existing wall)</text>
</g>
<g font-size="1.9">
<text x="134.6" y="260.7">Flap Door</text>
<text x="134.7" y="258.5">TITLE:- NIHVA Make NFF3 Flip</text>
<text x="183.8" y="258.4">NIHVA TECHNOLOGIES</text>
<text x="186.7" y="260.6">PVT. LTD. PUNE</text>
</g>
<g font-size="1.7">
<text x="162.9" y="269">LOCATION - PUNE</text>
<text x="163" y="266.6">CLIENT - RBCC</text>
<text x="12.5" y="271.4">Rev No.</text>
<text x="15.1" y="275.4">1</text>
<text x="20.4" y="271.4">Revision</text>
<text x="20.7" y="275.2">Clear opening and clear height of the door has been changed</text>
<text x="78.5" y="275.3">25/03/2022</text>
<text x="80.9" y="271.4">Date</text>
<text x="94.4" y="271.3">Revised By</text>
<text x="96.3" y="275.2">Sujata</text>
<text x="162.9" y="271.4">PRODUCT - FLIP FLAP DOOR</text>
<text x="163.6" y="273.9">DWG NO:-NIHVA/21-22/CLT/0378</text>
<text x="196.1" y="273.9">REV- 01</text>
<text x="162.8" y="276.3">SCALE: NTS</text>
<text x="177.9" y="276.3">SCALE:--</text>
<text x="186.3" y="276.3">1:1</text>
<text x="190.1" y="276.3">SHEET: 01 OF 01</text>
</g>
<g font-size="1.4">
<text x="186.1" y="263.4">Email:- info@nihva.com</text>
<text x="186.9" y="262">Tel : 020 66304033</text>
<text x="141.3" y="264.5">NAME</text>
<text x="150.1" y="264.5">DATE</text>
<text x="157" y="264.4">SIGN</text>
<text x="184.4" y="264.7">Website:- www.nihva.com</text>
</g>
<g font-size="1.3">
<text x="134.1" y="268.7">CHECK</text>
<text x="134.2" y="266.6">DRAWN</text>
<text x="140.8" y="266.6">SUJATA</text>
<text x="141.6" y="269">G.P</text>
<text x="149.1" y="266.3">22-03-2022</text>
<text x="149.1" y="268.7">22-03-2022</text>
<text x="134.2" y="271.1">APPRD.</text>
<text x="141.8" y="271.1">P.J</text>
<text x="149.1" y="271.1">22-03-2022</text>
</g>
<g font-size="1.2">
<text x="135.5" y="255.6">This drawing &amp; design is the property of NIHVA TECHNOLOGIES. Not to be sold or copied to any other concern.</text>
<text x="138.3" y="276.1">ALL DIMENSION ARE IN mm</text>
</g>
<text font-size="1.1" x="134.2" y="273.6">If any queries contact : design@nihva.com</text>
</svg>
